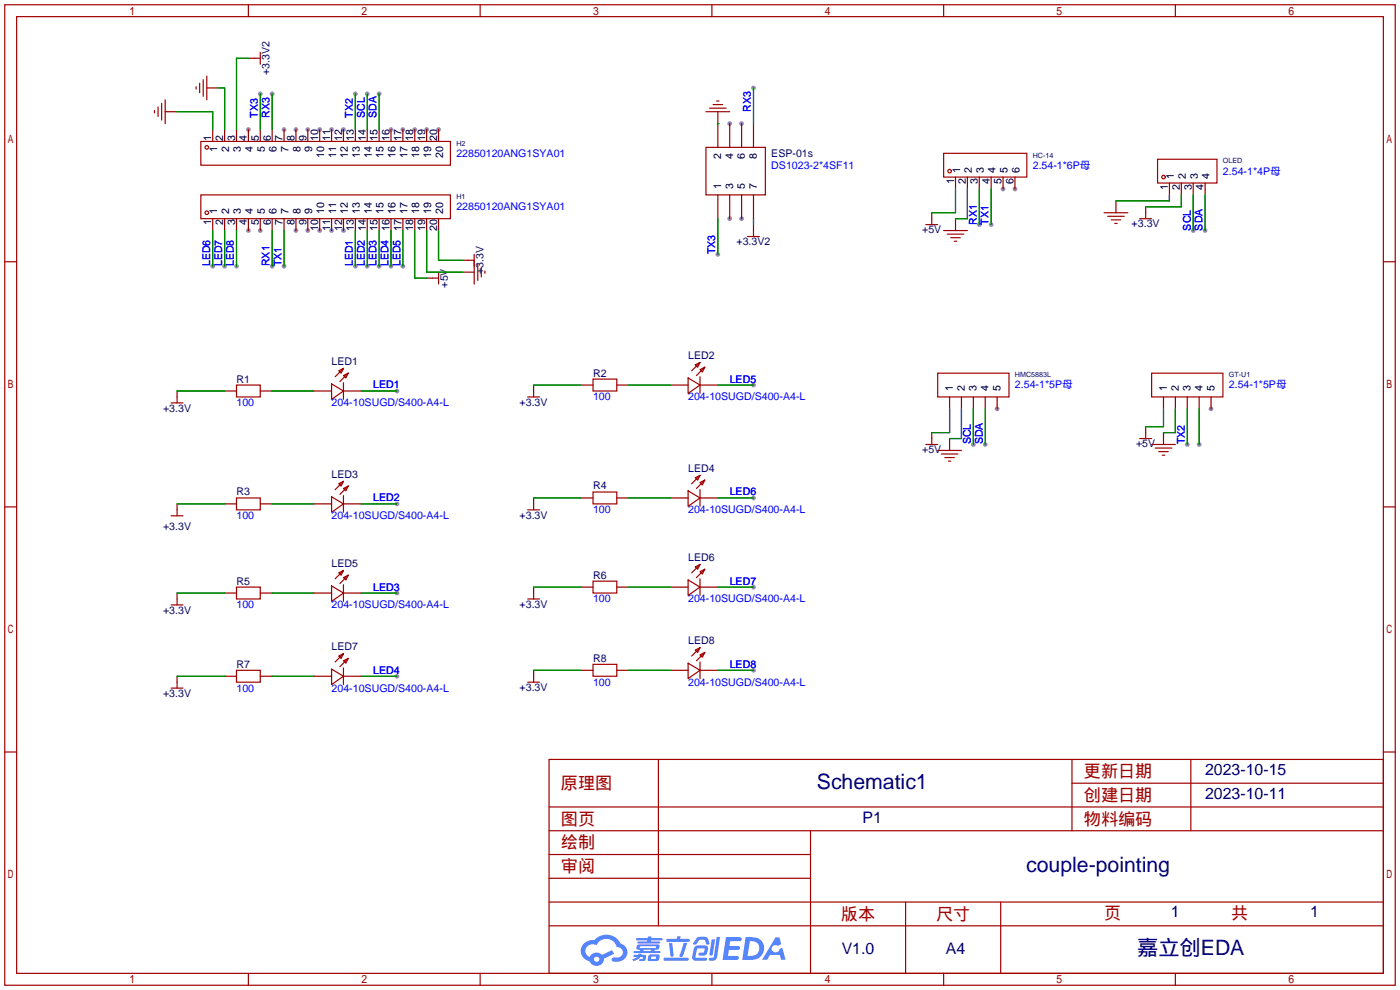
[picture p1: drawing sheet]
<svg xmlns="http://www.w3.org/2000/svg" width="299mm" height="212mm" viewBox="0 0 299 212" stroke-linecap="round" stroke-linejoin="round" font-family="sans-serif">
<g fill="#999">
<circle cx="258.8" cy="87.4" r=".51"/>
<circle cx="213.1" cy="87.4" r=".51"/>
<circle cx="214.4" cy="40.4" r=".51"/>
<circle cx="216.9" cy="40.4" r=".51"/>
<circle cx="53.1" cy="27.7" r=".51"/>
<circle cx="60.7" cy="27.7" r=".51"/>
<circle cx="63.2" cy="27.7" r=".51"/>
<circle cx="65.8" cy="27.7" r=".51"/>
<circle cx="68.3" cy="27.7" r=".51"/>
<circle cx="70.9" cy="27.7" r=".51"/>
<circle cx="73.4" cy="27.7" r=".51"/>
<circle cx="83.6" cy="27.7" r=".51"/>
<circle cx="86.1" cy="27.7" r=".51"/>
<circle cx="88.6" cy="27.7" r=".51"/>
<circle cx="91.2" cy="27.7" r=".51"/>
<circle cx="93.7" cy="27.7" r=".51"/>
<circle cx="53.1" cy="49.3" r=".51"/>
<circle cx="55.6" cy="49.3" r=".51"/>
<circle cx="63.2" cy="49.3" r=".51"/>
<circle cx="65.8" cy="49.3" r=".51"/>
<circle cx="68.3" cy="49.3" r=".51"/>
<circle cx="70.9" cy="49.3" r=".51"/>
<circle cx="73.4" cy="49.3" r=".51"/>
<circle cx="156" cy="46.7" r=".51"/>
<circle cx="156" cy="26.4" r=".51"/>
<circle cx="158.5" cy="46.7" r=".51"/>
<circle cx="158.5" cy="26.4" r=".51"/>
<circle cx="255" cy="49.3" r=".51"/>
<circle cx="257.6" cy="49.3" r=".51"/>
<circle cx="209.3" cy="48" r=".51"/>
<circle cx="211.8" cy="48" r=".51"/>
<circle cx="208" cy="95" r=".51"/>
<circle cx="210.6" cy="95" r=".51"/>
<circle cx="253.7" cy="95" r=".51"/>
<circle cx="256.3" cy="95" r=".51"/>
<circle cx="58.2" cy="56.9" r=".51"/>
<circle cx="60.7" cy="56.9" r=".51"/>
<circle cx="75.9" cy="20.1" r=".51"/>
<circle cx="55.6" cy="20.1" r=".51"/>
<circle cx="58.2" cy="20.1" r=".51"/>
<circle cx="78.5" cy="20.1" r=".51"/>
<circle cx="81" cy="20.1" r=".51"/>
<circle cx="75.9" cy="56.9" r=".51"/>
<circle cx="78.5" cy="56.9" r=".51"/>
<circle cx="81" cy="56.9" r=".51"/>
<circle cx="86.1" cy="56.9" r=".51"/>
<circle cx="83.6" cy="56.9" r=".51"/>
<circle cx="45.5" cy="56.9" r=".51"/>
<circle cx="48" cy="56.9" r=".51"/>
<circle cx="50.5" cy="56.9" r=".51"/>
<circle cx="84.8" cy="83.6" r=".51"/>
<circle cx="84.8" cy="107.7" r=".51"/>
<circle cx="84.8" cy="126.7" r=".51"/>
<circle cx="84.8" cy="144.5" r=".51"/>
<circle cx="161" cy="82.3" r=".51"/>
<circle cx="161" cy="106.4" r=".51"/>
<circle cx="161" cy="125.5" r=".51"/>
<circle cx="161" cy="143.3" r=".51"/>
<circle cx="161" cy="18.8" r=".51"/>
<circle cx="153.4" cy="54.4" r=".51"/>
</g>
<g fill="none" stroke="#a10000" stroke-width=".25">
<path d="M1 1h297.2v209.6h-297.2zM3.6 3.6h292.1v204.4h-292.1zM53.1 1v2.6M102.6 1v2.6M152.1 1v2.6M201.7 1v2.6M251.2 1v2.6M1 55.9h2.6M295.7 55.9h2.5M1 108.3h2.6M295.7 108.3h2.5M1 160.7h2.6"/>
<path d="M117.3 162.3h178.4v45.7h-178.4zM117.3 177.5h178.4M117.3 172.5h178.4M140.7 162.3v35.6M173.2 177.5v30.5M229.1 162.3v15.2M229.1 167.4h66.6M254.5 162.3v15.2M295.7 160.7h2.5M117.3 182.6h55.9M117.3 197.9h178.4M117.3 192.8h178.4"/>
<path d="M117.3 187.7h55.9M193.5 192.8v15.2M213.9 192.8v15.2M53.1 208v2.6M102.6 208v2.6M152.1 208v2.6M201.7 208v2.6M251.2 208v2.6"/>
</g>
<g fill="#5487ff">
<path d="M155.2 200.3h2.6a.48 .48 0 0 1 .7 .4 .48 .48 0 0 1-.6 .4h-1.8l-.2 1.1h1.9a.43 .43 0 0 1 .4 .4 .43 .43 0 0 1-.5 .4h-1.9l-.2 1.3h1.7a.45 .45 0 0 1 .5 .2 .45 .45 0 0 1-.1 .6h-3.3z"/>
<path d="M165.7 200.3h.9l.4 1.5-.8 .3a.84 .84 0 0 0-1.2 .3 .84 .84 0 0 0 .4 1.1 .84 .84 0 0 0 1.1-.4l.1-.2 .6-.3 .7 2.5h-1l-.2-1h-2.1l-.6 1h-1.1z"/>
<path d="M152.1 200.8h.7l-.5 3.1a.36 .36 0 0 1-.3 .3 .36 .36 0 0 1-.4-.3z"/>
<path d="M153.2 200.2h.7l-.6 4.3a1.13 1.13 0 0 1-1.8 .6l.2-.4h.7l.2-.2z"/>
<path d="M148.9 200.6l.6-.4h1a.77 .77 0 0 1 .9 .5l.3 1-.2 .2h-.5l-.3-.9-.2-.2-1 .1-.7 1-.6-.1-.1-.2z"/>
<path d="M148.4 202.4l.6-.3h1.7a.81 .81 0 0 1 .7 .5 .81 .81 0 0 1-.2 .8 .81 .81 0 0 1-.9 .8h-.7a.32 .32 0 0 1-.3-.3 .32 .32 0 0 1 .4-.3h.7l.2-.9-1.6 .1-.4 1.8 2.2 .1a.32 .32 0 0 1 .3 .4 .32 .32 0 0 1-.4 .2h-2.2l-.5-.3-.1-.5z"/>
<path d="M141.9 204.7h5a.33 .33 0 0 1 .3 .3 .33 .33 0 0 1-.3 .3h-4.9l-.2-.1z"/>
<path d="M146.1 201.5h.8l-.7 2a.98 .98 0 0 1-.7 1.1l-.3-.3z"/>
<path d="M143 201.6h.7l.3 2.5a.34 .34 0 0 1-.3 .4 .34 .34 0 0 1-.4-.3z"/>
<path d="M142.5 200.7h2.1l.3-.6h.6l-.1 .6h1.7a.32 .32 0 0 1 .4 .3 .32 .32 0 0 1-.4 .3h-4.5l-.2-.2z"/>
<path d="M135.5 204.1h.9l.1-.3h.6v.3h.8a.82 .82 0 0 1-.5 1.3h-.8v-.4l.7-.1 .1-.3a.68 .68 0 0 0-1 .4l-1.1 .4-.1-.4 .9-.5h-.7z"/>
<path d="M136 200.5h2.4l.1-.3h.7v.3h2.2l.2 .3-.2 .2h-2.3v.2h1.8l.2 .3-.2 .1h-4.5l-.1-.4h2l.1-.2h-2.3l-.1-.2z"/>
<path d="M159.4 200.3l-.8 4.9h1.7a2.5 2.5 0 0 0 3-2.5 2.5 2.5 0 0 0-3.1-2.4zM160.3 201.1a1.61 1.61 0 0 1 2 1.5 1.61 1.61 0 0 1-1.8 1.7h-.7z"/>
<path d="M136.2 202a.55 .55 0 0 0-.2 .8 .55 .55 0 0 0 .7 .2l.1 .3h-1.3v.3l5.4 .1 .3-.2-.2-.2h-1.2l.2-.3a.7 .7 0 0 0 .8-.3 .7 .7 0 0 0 0-.8l-4.2-.1zM136.8 202.3l3.3-.1 .1 .1-.2 .3h-3.2zM137.5 203h1.7l-.2 .3h-1.4z"/>
<path d="M138.6 204.2a1.05 1.05 0 0 0 0 1.2 2.91 2.91 0 0 0 2.2-.2 .98 .98 0 0 0 0-1.2h-1.6zM139.2 204.5l.9-.1 .1 .4-.2 .2-.8-.1z"/>
<path d="M124.9 201.6a2.23 2.23 0 0 0-.7 2.3 2.23 2.23 0 0 0 1.8 1.6 1.58 1.58 0 0 0 1.8 .9 1.58 1.58 0 0 0 1.3-1.5l2.2-1.1-.5-.7-2.1 1a1.65 1.65 0 0 0-2.7 .4 1.45 1.45 0 0 1-.8-1.9 1.45 1.45 0 0 1 2-.7l.3 .1a2.3 2.3 0 0 1 2.3-1.3 2.3 2.3 0 0 1 2 1.7 1.12 1.12 0 0 1 1.3 1 1.12 1.12 0 0 1-1.1 1.2h-.7a.45 .45 0 0 0-.6 .4 .45 .45 0 0 0 .5 .5 2.21 2.21 0 0 0 2.2-.5 2.21 2.21 0 0 0 .5-2.3 2.13 2.13 0 0 0-1.3-1.1 3.3 3.3 0 0 0-5.6-.7l-1.1 .1zM127 205a.57 .57 0 0 1 1.1 0 .57 .57 0 0 1-1.1 0z"/>
</g>
<g fill="none" stroke="#a10000" stroke-width=".25">
<path d="M41.9 18.5v.6M42.7 17.8v2M43.4 17v3.6M44.2 16.3v5M54.4 12.4h1.2M55.6 11.2v2.5M33 23.6v.5M33.8 22.9v2M34.5 22.1v3.6M35.3 21.3v5.1M42.9 30.2h53.4v5.1h-53.4zM150.9 31.5h12.7v10.2h-12.7z"/>
<path d="M150.9 23.9h5.1M151.6 23.1h3.6M152.4 22.4h2M153.2 21.6h.5M201.7 32.8h17.8v5h-17.8zM247.4 34h12.7v5.1h-12.7zM42.9 41.7h53.4v5h-53.4zM92.5 59.4h1.2M93.7 58.2v2.5M100.1 55.6h1.2M101.3 54.4v6.3M102.1 56.4v3.5"/>
<path d="M102.9 57.2v2M103.6 57.9v.5M159.8 50.5h2.5M161 49.3v1.2M197.9 48h2.5M199.1 46.7v1.3M201.7 49.3h5.1M202.4 50h3.6M203.2 50.8h2M204 51.6h.5M236 45.5h5M236.7 46.2h3.6"/>
<path d="M237.5 47h2M238.3 47.8h.5M243.6 46.7h2.5M244.9 45.5v1.2M72.4 79.2l1-.5-.5 1.1zM73.4 78.7l-1.8 1.8M74.4 79.8l-1.8 1.7M148.6 78l1-.5-.5 1zM149.6 79l1-.5-.5 1zM149.6 77.5l-1.8 1.7M150.6 78.5l-1.8 1.8M200.4 79.8h15.2v5h-15.2z"/>
<path d="M246.1 79.8h15.3v5h-15.3zM36.6 86.1h2.5M37.8 84.8v1.3M50.5 82.3h5.1v2.5h-5.1zM70.9 82l2.5 1.6-2.5 1.7zM73.4 80.3l1-.5-.5 1zM73.4 81.8v3.5M112.8 84.8h2.5M114 83.6v1.2M126.7 81h5.1v2.6h-5.1zM147.1 80.8l2.5 1.5-2.5 1.8zM149.6 80.5v3.6"/>
<path d="M197.9 95h2.5M199.1 93.7v1.3M200.4 96.3h5.1M201.2 97h3.5M201.9 97.8h2.1M202.7 98.6h.5M243.6 93.7h2.5M244.9 92.5v1.2M246.1 95h5.1M246.9 95.8h3.5M247.6 96.5h2.1M248.4 97.3h.5"/>
<path d="M36.6 110.2h2.5M37.8 109v1.2M50.5 106.4h5.1v2.6h-5.1zM70.9 106.2l2.5 1.5-2.5 1.8zM72.4 103.4l1-.5-.5 1zM73.4 104.4l1-.5-.5 1zM73.4 105.9v3.6M73.4 102.9l-1.8 1.7M74.4 103.9l-1.8 1.8M112.8 109h2.5M114 107.7v1.3M126.7 105.2h5.1v2.5h-5.1z"/>
<path d="M147.1 104.9l2.5 1.5-2.5 1.8zM148.6 102.1l1-.5-.5 1zM149.6 103.1l1-.5-.5 1zM149.6 104.6v3.6M149.6 101.6l-1.8 1.8M150.6 102.6l-1.8 1.8M36.6 129.3h2.5M37.8 128v1.3M50.5 125.5h5.1v2.5h-5.1zM70.9 125.2l2.5 1.5-2.5 1.8zM72.4 122.4l1-.5-.5 1zM73.4 123.4l1-.5-.5 1.1z"/>
<path d="M73.4 125v3.5M73.4 121.9l-1.8 1.8M73.4 139.7l-1.8 1.8M74.4 122.9l-1.8 1.8M112.8 128h2.5M114 126.7v1.3M126.7 124.2h5.1v2.5h-5.1zM147.1 124l2.5 1.5-2.5 1.8zM148.6 121.2l1-.6-.5 1.1zM148.6 138.9l1-.5-.5 1zM149.6 122.2l1-.5-.5 1zM149.6 140l1-.6-.5 1.1z"/>
<path d="M149.6 123.7v3.6M149.6 120.6l-1.8 1.8M149.6 138.4l-1.8 1.8M150.6 121.7l-1.8 1.7M150.6 139.4l-1.8 1.8M36.6 147.1h2.5M37.8 145.8v1.3M50.5 143.3h5.1v2.5h-5.1zM70.9 143l2.5 1.5-2.5 1.8zM72.4 140.2l1-.5-.5 1zM73.4 141.2l1-.5-.5 1zM73.4 142.7v3.6"/>
<path d="M74.4 140.7l-1.8 1.8M112.8 145.8h2.5M114 144.5v1.3M126.7 142h5.1v2.5h-5.1zM147.1 141.7l2.5 1.6-2.5 1.7zM149.6 141.5v3.5"/>
<circle cx="44.2" cy="31.5" r=".38"/>
<circle cx="202.9" cy="36.6" r=".38"/>
<circle cx="248.7" cy="37.8" r=".38"/>
<circle cx="44.2" cy="45.5" r=".38"/>
</g>
<g fill="none" stroke="#870000" stroke-width=".25">
<path d="M44.2 18.8h2.5M53.1 12.4h1.3M35.3 23.9h2.5M45.5 27.7v2.5M48 27.7v2.5M50.5 27.7v2.5M53.1 27.7v2.5M55.6 27.7v2.5M58.2 27.7v2.5M60.7 27.7v2.5M63.2 27.7v2.5M65.8 27.7v2.5"/>
<path d="M68.3 27.7v2.5M70.9 27.7v2.5M73.4 27.7v2.5M75.9 27.7v2.5M78.5 27.7v2.5M81 27.7v2.5M83.6 27.7v2.5M86.1 27.7v2.5M88.6 27.7v2.5M91.2 27.7v2.5M93.7 27.7v2.5M153.4 23.9v7.6"/>
<path d="M156 26.4v5.1M158.5 26.4v5.1M161 26.4v5.1M204.2 37.8v2.6M206.8 37.8v2.6M209.3 37.8v2.6M211.8 37.8v2.6M214.4 37.8v2.6M216.9 37.8v2.6M249.9 39.1v2.6M252.5 39.1v2.6M255 39.1v2.6"/>
<path d="M257.6 39.1v2.6M45.5 46.7v2.6M48 46.7v2.6M50.5 46.7v2.6M53.1 46.7v2.6M55.6 46.7v2.6M58.2 46.7v2.6M60.7 46.7v2.6M63.2 46.7v2.6M65.8 46.7v2.6M68.3 46.7v2.6M70.9 46.7v2.6"/>
<path d="M73.4 46.7v2.6M75.9 46.7v2.6M78.5 46.7v2.6M81 46.7v2.6M83.6 46.7v2.6M86.1 46.7v2.6M88.6 46.7v2.6M91.2 59.4h1.3M91.2 46.7v2.6M93.7 46.7v2.6M98.8 55.6h1.3M98.8 58.2h2.5"/>
<path d="M153.4 41.7v5M156 41.7v5M158.5 41.7v5M161 41.7v5M161 48v1.3M199.1 45.5v1.2M204.2 46.7v2.6M238.5 42.9v2.6M244.9 44.2v1.3M37.8 83.6v1.2M48 83.6h2.5M55.6 83.6h2.6"/>
<path d="M67.1 83.6h3.8M73.4 83.6h3.8M114 82.3v1.3M124.2 82.3h2.5M131.8 82.3h2.6M143.3 82.3h3.8M149.6 82.3h3.8M199.1 92.5v1.2M202.9 84.8v2.6M202.9 93.7v2.6M205.5 84.8v2.6M208 84.8v2.6"/>
<path d="M210.6 84.8v2.6M213.1 84.8v2.6M244.9 91.2v1.3M248.7 84.8v2.6M248.7 92.5v2.5M251.2 84.8v2.6M253.7 84.8v2.6M256.3 84.8v2.6M258.8 84.8v2.6M37.8 107.7v1.3M48 107.7h2.5M55.6 107.7h2.6"/>
<path d="M67.1 107.7h3.8M73.4 107.7h3.8M114 106.4v1.3M124.2 106.4h2.5M131.8 106.4h2.6M143.3 106.4h3.8M149.6 106.4h3.8M37.8 126.7v1.3M48 126.7h2.5M55.6 126.7h2.6M67.1 126.7h3.8M73.4 126.7h3.8"/>
<path d="M114 125.5v1.2M124.2 125.5h2.5M131.8 125.5h2.6M143.3 125.5h3.8M149.6 125.5h3.8M37.8 144.5v1.3M48 144.5h2.5M55.6 144.5h2.6M67.1 144.5h3.8M73.4 144.5h3.8M114 143.3v1.2M124.2 143.3h2.5"/>
<path d="M131.8 143.3h2.6M143.3 143.3h3.8M149.6 143.3h3.8"/>
</g>
<g fill="none" stroke="#008700" stroke-width=".25">
<path d="M46.7 18.8h1.3v8.9M53.1 12.4h-2.6v15.3M161 18.8v7.6M37.8 23.9h7.7v3.8M55.6 20.1v7.6M58.2 20.1v7.6M75.9 20.1v7.6M78.5 20.1v7.6M81 20.1v7.6M153.4 26.4h.1M45.5 49.3v7.6M48 49.3v7.6"/>
<path d="M50.5 49.3v7.6M58.2 49.3v7.6M60.7 49.3v7.6M75.9 49.3v7.6M78.5 49.3v7.6M81 49.3v7.6M83.6 49.3v7.6M86.1 49.3v7.6M88.6 49.3v10.1h2.6M91.2 49.3v8.9h7.6M93.7 49.3v6.3h5.1M153.4 46.7v7.7"/>
<path d="M161 46.7v1.3M204.2 40.4v5.1h-5.1M206.8 40.4v6.3h-2.6M209.3 40.4v7.6M211.8 40.4v7.6M249.9 41.7v1.2h-11.4M252.5 41.7v2.5h-7.6M255 41.7v7.6M257.6 41.7v7.6M37.8 83.6h10.2M58.2 83.6h8.9M77.2 83.6h7.6"/>
<path d="M114 82.3h10.2M134.4 82.3h8.9M153.4 82.3h7.6M202.9 87.4v5.1h-3.8M205.5 87.4v6.3h-2.6M208 87.4v7.6M210.6 87.4v7.6M248.7 87.4v3.8h-3.8M251.2 87.4v5.1h-2.5M253.7 87.4v7.6M256.3 87.4v7.6M37.8 107.7h10.2"/>
<path d="M58.2 107.7h8.9M77.2 107.7h7.6M114 106.4h10.2M134.4 106.4h8.9M153.4 106.4h7.6M37.8 126.7h10.2M58.2 126.7h8.9M77.2 126.7h7.6M114 125.5h10.2M134.4 125.5h8.9M153.4 125.5h7.6M37.8 144.5h10.2"/>
<path d="M58.2 144.5h8.9M77.2 144.5h7.6M114 143.3h10.2M134.4 143.3h8.9M153.4 143.3h7.6"/>
</g>
<g font-size="4.5" fill="#000080">
<text x="174.6" y="168.6">Schematic1</text>
<text x="219.3" y="186.3">couple-pointing</text>
<text x="243" y="204.1">嘉立创EDA</text>
</g>
<g font-size="3.7" fill="#a00000">
<text x="231.6" y="166.1">更新日期</text>
<text x="119.9" y="168.6">原理图</text>
<text x="231.6" y="171.2">创建日期</text>
<text x="119.9" y="176.3">图页</text>
<text x="231.6" y="176.3">物料编码</text>
<text x="119.9" y="181.3">绘制</text>
<text x="119.9" y="186.4">审阅</text>
<text x="179.7" y="196.6">版本</text>
<text x="200" y="196.6">尺寸</text>
<text x="236" y="196.3">页</text>
<text x="263.1" y="196.3">共</text>
</g>
<g font-size="3.4" fill="#000080">
<text x="257.6" y="165.7">2023-10-15</text>
<text x="257.6" y="170.8">2023-10-11</text>
<text x="184.4" y="175.9">P1</text>
<text x="250.3" y="196">1</text>
<text x="280" y="196">1</text>
<text x="179.9" y="203.8">V1.0</text>
<text x="202.1" y="203.8">A4</text>
</g>
<g font-size="2.3" fill="#000080">
<text x="57.6" y="16.1" transform="rotate(-90 57.6 16.1)">+3.3V2</text>
<text x="164.8" y="33.5">ESP-01s</text>
<text x="157.4" y="52.4">+3.3V2</text>
<text x="197.1" y="49.9">+5V</text>
<text x="241.9" y="48.6">+3.3V</text>
<text x="103.3" y="58.6" transform="rotate(-90 103.3 58.6)">+3.3V</text>
<text x="95.7" y="61.5" transform="rotate(-90 95.7 61.5)">+5V</text>
<text x="70.9" y="77.9">LED1</text>
<text x="147.1" y="76.7">LED2</text>
<text x="50.5" y="81.8">R1</text>
<text x="126.7" y="80.5">R2</text>
<text x="34.9" y="88">+3.3V</text>
<text x="111.1" y="86.7">+3.3V</text>
<text x="242.8" y="95.6">+5V</text>
<text x="147.1" y="100.8">LED4</text>
<text x="197.1" y="96.9">+5V</text>
<text x="50.5" y="105.9">R3</text>
<text x="70.9" y="102.1">LED3</text>
<text x="126.7" y="104.6">R4</text>
<text x="34.9" y="113.4">+3.3V</text>
<text x="111.1" y="110.8">+3.3V</text>
<text x="147.1" y="119.9">LED6</text>
<text x="50.5" y="124.9">R5</text>
<text x="70.9" y="121.1">LED5</text>
<text x="126.7" y="123.7">R6</text>
<text x="34.9" y="131.1">+3.3V</text>
<text x="111.1" y="129.9">+3.3V</text>
<text x="147.1" y="137.6">LED8</text>
<text x="50.5" y="142.7">R7</text>
<text x="70.9" y="138.9">LED7</text>
<text x="126.7" y="141.4">R8</text>
<text x="34.9" y="148.9">+3.3V</text>
<text x="111.1" y="147.7">+3.3V</text>
</g>
<g font-size="2.3" fill="#00f">
<text x="160.5" y="23.9" transform="rotate(-90 160.5 23.9)">RX3</text>
<text x="55.1" y="25.1" transform="rotate(-90 55.1 25.1)">TX3</text>
<text x="57.6" y="25.1" transform="rotate(-90 57.6 25.1)">RX3</text>
<text x="75.4" y="25.1" transform="rotate(-90 75.4 25.1)">TX2</text>
<text x="77.9" y="25.1" transform="rotate(-90 77.9 25.1)">SCL</text>
<text x="80.5" y="25.1" transform="rotate(-90 80.5 25.1)">SDA</text>
<text x="97.5" y="33.5">22850120ANG1SYA01</text>
<text x="164.8" y="36">DS1023-2*4SF11</text>
<text x="220.7" y="36">2.54-1*6P母</text>
<text x="261.4" y="37.3">2.54-1*4P母</text>
<text x="97.5" y="44.9">22850120ANG1SYA01</text>
<text x="208.8" y="48" transform="rotate(-90 208.8 48)">RX1</text>
<text x="211.3" y="48" transform="rotate(-90 211.3 48)">TX1</text>
<text x="254.5" y="49.3" transform="rotate(-90 254.5 49.3)">SCL</text>
<text x="257" y="49.3" transform="rotate(-90 257 49.3)">SDA</text>
<text x="44.9" y="56.9" transform="rotate(-90 44.9 56.9)">LED6</text>
<text x="47.5" y="56.9" transform="rotate(-90 47.5 56.9)">LED7</text>
<text x="50" y="56.9" transform="rotate(-90 50 56.9)">LED8</text>
<text x="57.6" y="56.9" transform="rotate(-90 57.6 56.9)">RX1</text>
<text x="60.2" y="56.9" transform="rotate(-90 60.2 56.9)">TX1</text>
<text x="75.4" y="56.9" transform="rotate(-90 75.4 56.9)">LED1</text>
<text x="77.9" y="56.9" transform="rotate(-90 77.9 56.9)">LED2</text>
<text x="80.5" y="56.9" transform="rotate(-90 80.5 56.9)">LED3</text>
<text x="83" y="56.9" transform="rotate(-90 83 56.9)">LED4</text>
<text x="85.6" y="56.9" transform="rotate(-90 85.6 56.9)">LED5</text>
<text x="152.9" y="54.4" transform="rotate(-90 152.9 54.4)">TX3</text>
<text x="79.8" y="83">LED1</text>
<text x="156" y="81.8">LED5</text>
<text x="216.9" y="83">2.54-1*5P母</text>
<text x="262.6" y="83">2.54-1*5P母</text>
<text x="50.5" y="86.8">100</text>
<text x="70.9" y="86.8">204-10SUGD/S400-A4-L</text>
<text x="126.7" y="85.6">100</text>
<text x="147.1" y="85.6">204-10SUGD/S400-A4-L</text>
<text x="207.5" y="95" transform="rotate(-90 207.5 95)">SCL</text>
<text x="210" y="95" transform="rotate(-90 210 95)">SDA</text>
<text x="253.2" y="95" transform="rotate(-90 253.2 95)">TX2</text>
<text x="79.8" y="107.2">LED2</text>
<text x="156" y="105.9">LED6</text>
<text x="50.5" y="111">100</text>
<text x="70.9" y="111">204-10SUGD/S400-A4-L</text>
<text x="126.7" y="109.7">100</text>
<text x="147.1" y="109.7">204-10SUGD/S400-A4-L</text>
<text x="156" y="124.9">LED7</text>
<text x="50.5" y="130">100</text>
<text x="70.9" y="130">204-10SUGD/S400-A4-L</text>
<text x="79.8" y="126.2">LED3</text>
<text x="126.7" y="128.7">100</text>
<text x="147.1" y="128.7">204-10SUGD/S400-A4-L</text>
<text x="79.8" y="144">LED4</text>
<text x="156" y="142.7">LED8</text>
<text x="50.5" y="147.8">100</text>
<text x="70.9" y="147.8">204-10SUGD/S400-A4-L</text>
<text x="126.7" y="146.5">100</text>
<text x="147.1" y="146.5">204-10SUGD/S400-A4-L</text>
</g>
<g font-size="2.3">
<text x="45.2" y="30.1" transform="rotate(-90 45.2 30.1)">1</text>
<text x="46.4" y="32.4" transform="rotate(-90 46.4 32.4)">1</text>
<text x="47.7" y="30.1" transform="rotate(-90 47.7 30.1)">2</text>
<text x="49" y="32.4" transform="rotate(-90 49 32.4)">2</text>
<text x="50.2" y="30.1" transform="rotate(-90 50.2 30.1)">3</text>
<text x="51.5" y="32.4" transform="rotate(-90 51.5 32.4)">3</text>
<text x="52.8" y="30.1" transform="rotate(-90 52.8 30.1)">4</text>
<text x="54" y="32.4" transform="rotate(-90 54 32.4)">4</text>
<text x="55.3" y="30.1" transform="rotate(-90 55.3 30.1)">5</text>
<text x="56.6" y="32.4" transform="rotate(-90 56.6 32.4)">5</text>
<text x="57.9" y="30.1" transform="rotate(-90 57.9 30.1)">6</text>
<text x="59.1" y="32.4" transform="rotate(-90 59.1 32.4)">6</text>
<text x="60.4" y="30.1" transform="rotate(-90 60.4 30.1)">7</text>
<text x="61.7" y="32.4" transform="rotate(-90 61.7 32.4)">7</text>
<text x="62.9" y="30.1" transform="rotate(-90 62.9 30.1)">8</text>
<text x="64.2" y="32.4" transform="rotate(-90 64.2 32.4)">8</text>
<text x="65.5" y="30.1" transform="rotate(-90 65.5 30.1)">9</text>
<text x="66.7" y="32.4" transform="rotate(-90 66.7 32.4)">9</text>
<text x="68" y="30.1" transform="rotate(-90 68 30.1)">10</text>
<text x="69.3" y="33.7" transform="rotate(-90 69.3 33.7)">10</text>
<text x="70.6" y="30.1" transform="rotate(-90 70.6 30.1)">11</text>
<text x="71.8" y="33.7" transform="rotate(-90 71.8 33.7)">11</text>
<text x="73.1" y="30.1" transform="rotate(-90 73.1 30.1)">12</text>
<text x="74.4" y="33.7" transform="rotate(-90 74.4 33.7)">12</text>
<text x="75.6" y="30.1" transform="rotate(-90 75.6 30.1)">13</text>
<text x="76.9" y="33.7" transform="rotate(-90 76.9 33.7)">13</text>
<text x="78.2" y="30.1" transform="rotate(-90 78.2 30.1)">14</text>
<text x="79.4" y="33.7" transform="rotate(-90 79.4 33.7)">14</text>
<text x="80.7" y="30.1" transform="rotate(-90 80.7 30.1)">15</text>
<text x="82" y="33.7" transform="rotate(-90 82 33.7)">15</text>
<text x="83.3" y="30.1" transform="rotate(-90 83.3 30.1)">16</text>
<text x="84.5" y="33.7" transform="rotate(-90 84.5 33.7)">16</text>
<text x="85.8" y="30.1" transform="rotate(-90 85.8 30.1)">17</text>
<text x="87.1" y="33.7" transform="rotate(-90 87.1 33.7)">17</text>
<text x="88.3" y="30.1" transform="rotate(-90 88.3 30.1)">18</text>
<text x="89.6" y="33.7" transform="rotate(-90 89.6 33.7)">18</text>
<text x="90.9" y="30.1" transform="rotate(-90 90.9 30.1)">19</text>
<text x="92.1" y="33.7" transform="rotate(-90 92.1 33.7)">19</text>
<text x="93.4" y="30.1" transform="rotate(-90 93.4 30.1)">20</text>
<text x="94.7" y="33.7" transform="rotate(-90 94.7 33.7)">20</text>
<text x="154.1" y="34" transform="rotate(-90 154.1 34)">2</text>
<text x="156.7" y="34" transform="rotate(-90 156.7 34)">4</text>
<text x="159.2" y="34" transform="rotate(-90 159.2 34)">6</text>
<text x="161.7" y="34" transform="rotate(-90 161.7 34)">8</text>
<text x="154.1" y="40.4" transform="rotate(-90 154.1 40.4)">1</text>
<text x="156.7" y="40.4" transform="rotate(-90 156.7 40.4)">3</text>
<text x="159.2" y="40.4" transform="rotate(-90 159.2 40.4)">5</text>
<text x="161.7" y="40.4" transform="rotate(-90 161.7 40.4)">7</text>
<text x="203.9" y="39.2" transform="rotate(-90 203.9 39.2)">1</text>
<text x="205.2" y="36.9" transform="rotate(-90 205.2 36.9)">1</text>
<text x="206.4" y="39.2" transform="rotate(-90 206.4 39.2)">2</text>
<text x="207.7" y="36.9" transform="rotate(-90 207.7 36.9)">2</text>
<text x="209" y="39.2" transform="rotate(-90 209 39.2)">3</text>
<text x="210.3" y="36.9" transform="rotate(-90 210.3 36.9)">3</text>
<text x="211.5" y="39.2" transform="rotate(-90 211.5 39.2)">4</text>
<text x="212.8" y="36.9" transform="rotate(-90 212.8 36.9)">4</text>
<text x="214.1" y="39.2" transform="rotate(-90 214.1 39.2)">5</text>
<text x="215.3" y="36.9" transform="rotate(-90 215.3 36.9)">5</text>
<text x="216.6" y="39.2" transform="rotate(-90 216.6 39.2)">6</text>
<text x="217.9" y="36.9" transform="rotate(-90 217.9 36.9)">6</text>
<text x="249.6" y="40.5" transform="rotate(-90 249.6 40.5)">1</text>
<text x="250.9" y="38.2" transform="rotate(-90 250.9 38.2)">1</text>
<text x="252.2" y="40.5" transform="rotate(-90 252.2 40.5)">2</text>
<text x="253.4" y="38.2" transform="rotate(-90 253.4 38.2)">2</text>
<text x="254.7" y="40.5" transform="rotate(-90 254.7 40.5)">3</text>
<text x="256" y="38.2" transform="rotate(-90 256 38.2)">3</text>
<text x="257.2" y="40.5" transform="rotate(-90 257.2 40.5)">4</text>
<text x="258.5" y="38.2" transform="rotate(-90 258.5 38.2)">4</text>
<text x="46.4" y="45.8" transform="rotate(-90 46.4 45.8)">1</text>
<text x="49" y="45.8" transform="rotate(-90 49 45.8)">2</text>
<text x="51.5" y="45.8" transform="rotate(-90 51.5 45.8)">3</text>
<text x="54" y="45.8" transform="rotate(-90 54 45.8)">4</text>
<text x="56.6" y="45.8" transform="rotate(-90 56.6 45.8)">5</text>
<text x="59.1" y="45.8" transform="rotate(-90 59.1 45.8)">6</text>
<text x="61.7" y="45.8" transform="rotate(-90 61.7 45.8)">7</text>
<text x="64.2" y="45.8" transform="rotate(-90 64.2 45.8)">8</text>
<text x="66.7" y="45.8" transform="rotate(-90 66.7 45.8)">9</text>
<text x="69.3" y="45.8" transform="rotate(-90 69.3 45.8)">10</text>
<text x="71.8" y="45.8" transform="rotate(-90 71.8 45.8)">11</text>
<text x="74.4" y="45.8" transform="rotate(-90 74.4 45.8)">12</text>
<text x="76.9" y="45.8" transform="rotate(-90 76.9 45.8)">13</text>
<text x="79.4" y="45.8" transform="rotate(-90 79.4 45.8)">14</text>
<text x="82" y="45.8" transform="rotate(-90 82 45.8)">15</text>
<text x="84.5" y="45.8" transform="rotate(-90 84.5 45.8)">16</text>
<text x="87.1" y="45.8" transform="rotate(-90 87.1 45.8)">17</text>
<text x="89.6" y="45.8" transform="rotate(-90 89.6 45.8)">18</text>
<text x="92.1" y="45.8" transform="rotate(-90 92.1 45.8)">19</text>
<text x="94.7" y="45.8" transform="rotate(-90 94.7 45.8)">20</text>
<text x="45.2" y="48.1" transform="rotate(-90 45.2 48.1)">1</text>
<text x="47.7" y="48.1" transform="rotate(-90 47.7 48.1)">2</text>
<text x="50.2" y="48.1" transform="rotate(-90 50.2 48.1)">3</text>
<text x="52.8" y="48.1" transform="rotate(-90 52.8 48.1)">4</text>
<text x="55.3" y="48.1" transform="rotate(-90 55.3 48.1)">5</text>
<text x="57.9" y="48.1" transform="rotate(-90 57.9 48.1)">6</text>
<text x="60.4" y="48.1" transform="rotate(-90 60.4 48.1)">7</text>
<text x="62.9" y="48.1" transform="rotate(-90 62.9 48.1)">8</text>
<text x="65.5" y="48.1" transform="rotate(-90 65.5 48.1)">9</text>
<text x="68" y="49.4" transform="rotate(-90 68 49.4)">10</text>
<text x="70.6" y="49.4" transform="rotate(-90 70.6 49.4)">11</text>
<text x="73.1" y="49.4" transform="rotate(-90 73.1 49.4)">12</text>
<text x="75.6" y="49.4" transform="rotate(-90 75.6 49.4)">13</text>
<text x="78.2" y="49.4" transform="rotate(-90 78.2 49.4)">14</text>
<text x="80.7" y="49.4" transform="rotate(-90 80.7 49.4)">15</text>
<text x="83.3" y="49.4" transform="rotate(-90 83.3 49.4)">16</text>
<text x="85.8" y="49.4" transform="rotate(-90 85.8 49.4)">17</text>
<text x="88.3" y="49.4" transform="rotate(-90 88.3 49.4)">18</text>
<text x="90.9" y="49.4" transform="rotate(-90 90.9 49.4)">19</text>
<text x="93.4" y="49.4" transform="rotate(-90 93.4 49.4)">20</text>
<text x="203.7" y="83.6" transform="rotate(-90 203.7 83.6)">1</text>
<text x="206.2" y="83.6" transform="rotate(-90 206.2 83.6)">2</text>
<text x="208.7" y="83.6" transform="rotate(-90 208.7 83.6)">3</text>
<text x="211.3" y="83.6" transform="rotate(-90 211.3 83.6)">4</text>
<text x="213.8" y="83.6" transform="rotate(-90 213.8 83.6)">5</text>
<text x="249.4" y="83.6" transform="rotate(-90 249.4 83.6)">1</text>
<text x="251.9" y="83.6" transform="rotate(-90 251.9 83.6)">2</text>
<text x="254.5" y="83.6" transform="rotate(-90 254.5 83.6)">3</text>
<text x="257" y="83.6" transform="rotate(-90 257 83.6)">4</text>
<text x="259.5" y="83.6" transform="rotate(-90 259.5 83.6)">5</text>
</g>
<g font-size="1.5" fill="#000080">
<text x="97.5" y="31.1">H2</text>
<text x="220.7" y="33.7">HC-14</text>
<text x="261.4" y="34.9">OLED</text>
<text x="97.5" y="42.6">H1</text>
<text x="216.9" y="80.7">HMC5883L</text>
<text x="262.6" y="80.7">GT-U1</text>
</g>
</svg>
